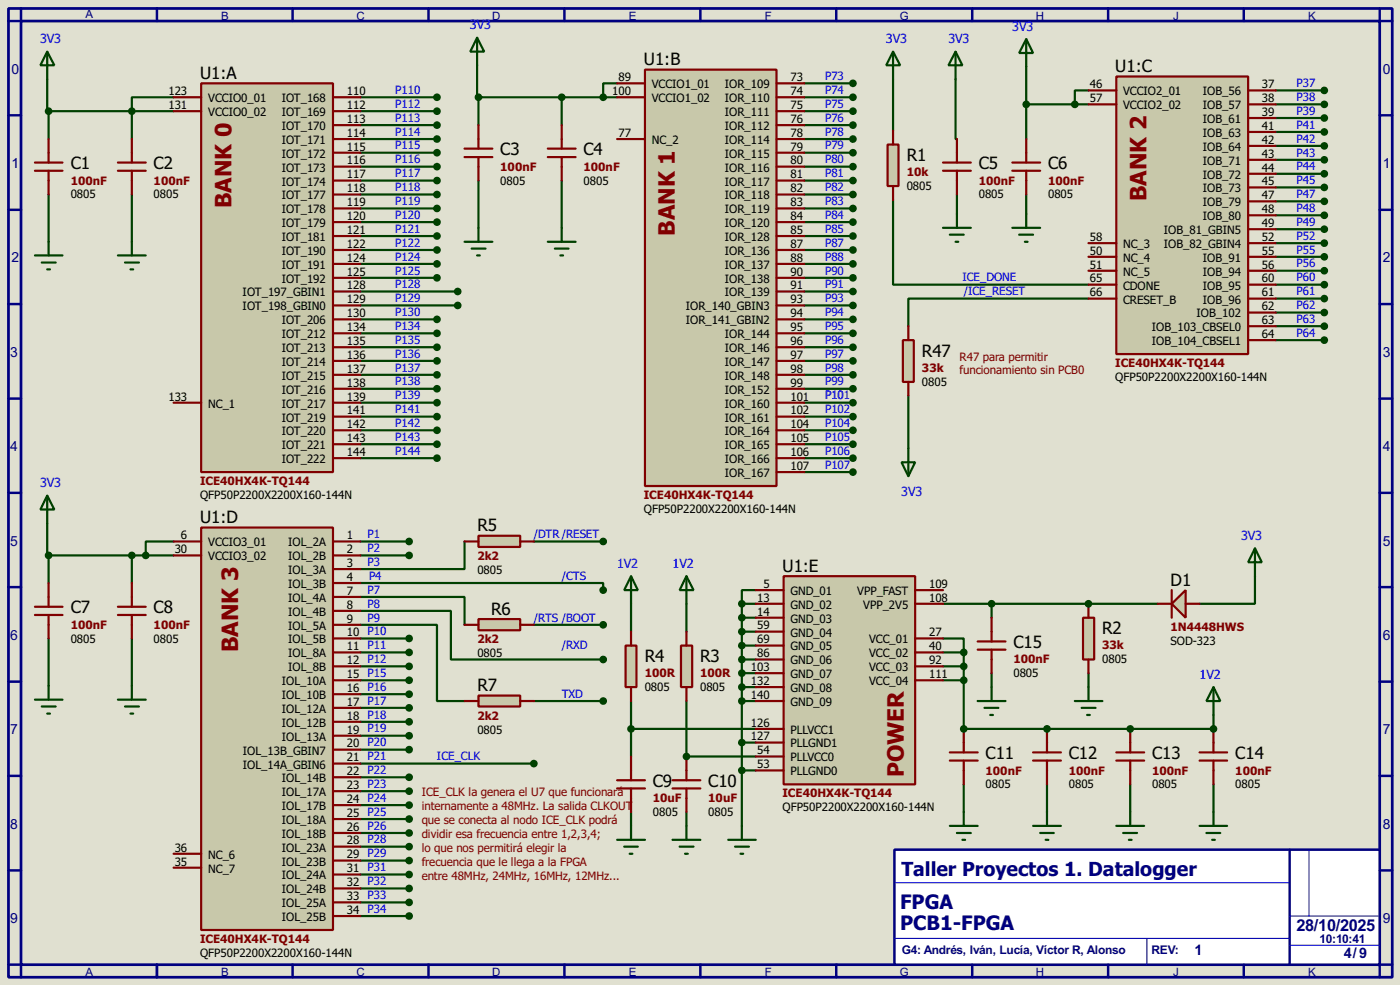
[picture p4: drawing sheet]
<svg xmlns="http://www.w3.org/2000/svg" width="256mm" height="180mm" viewBox="0 0 256 180" stroke-linecap="round" stroke-linejoin="round" font-family="sans-serif">
<path d="M0 0h256.5v180.3h-256.5z" fill="#e0e0d0"/>
<path d="M1.6 1.6h253.5v177.3h-253.5zM3.9 3.9h248.9v172.7h-248.9z" fill="none" stroke="#000080" stroke-width=".5"/>
<path d="M3.9 1.6v2.3h-2.3M28.8 1.6v2.3" fill="none" stroke="#000080" stroke-width=".45"/>
<path d="M163.9 155.5h88.9v21.1h-88.9z" fill="#fff" stroke="#000080" stroke-width=".45"/>
<g fill="none" stroke="#000080" stroke-width=".45">
<path d="M53.6 1.6v2.3M78.5 1.6v2.3M103.4 1.6v2.3M128.3 1.6v2.3M153.2 1.6v2.3M178.1 1.6v2.3M203 1.6v2.3M227.9 1.6v2.3M252.8 1.6v2.3h2.3M1.6 21.1h2.3M1.6 38.4h2.3M252.8 21.1h2.3"/>
<path d="M252.8 38.4h2.3M1.6 55.7h2.3M252.8 55.7h2.3M1.6 73h2.3M252.8 73h2.3M1.6 90.2h2.3M252.8 90.2h2.3M1.6 107.5h2.3M252.8 107.5h2.3M1.6 124.8h2.3M252.8 124.8h2.3M1.6 142h2.3"/>
<path d="M1.6 159.3h2.3M236.3 155.5v21.1M252.8 142h2.3M252.8 159.3h2.3M1.6 176.6h2.3v2.3M28.8 176.6v2.3M53.6 176.6v2.3M78.5 176.6v2.3M103.4 176.6v2.3M128.3 176.6v2.3M153.2 176.6v2.3M178.1 176.6v2.3"/>
<path d="M203 176.6v2.3M227.9 176.6v2.3M255.1 176.6h-2.3v2.3"/>
</g>
<path d="M239.8 155.5v12.2M163.9 171.8h72.4M164.1 161.6h71.9M210.1 171.8v4.8M236.3 167.7h16.2M236.3 173h16.5" fill="none" stroke="#0000c0" stroke-width=".2"/>
<g fill="none" stroke="#004000" stroke-width=".4">
<path d="M8.7 14.5v5.9h.2M31.8 17.8h-7.6v7.7M66.1 17.8h14M87.4 12v5.8h.3M87.7 17.8h15.2v5.1M87.7 17.8v5.1M175.1 14.5v11h.2M8.9 20.4h22.9M8.9 20.4v5.1M8.9 35.6v8.7M24.2 35.6v8.7M66.1 20.4h14"/>
<path d="M66.1 22.9h14M66.1 25.5h14M66.1 28h14M66.1 30.5h14M66.1 33.1h14M66.1 35.6h14M66.1 38.2h14M87.7 33.1v8.6M102.9 33.1v8.6M175.3 35.6v3.6M188 35.6v3.6M66.1 40.7h14"/>
<path d="M66.1 43.2h14M66.1 45.8h14M66.1 48.3h14M66.1 50.9h14M66.1 53.4h17.8M66.1 55.9h17.8M66.1 58.5h14M199.4 54.7h-33v5M66.1 61h14M66.1 63.6h14M66.1 66.1h14M66.1 68.6h14"/>
<path d="M66.1 71.2h14M66.1 73.7h14M66.1 76.3h14M66.1 78.8h14M8.7 95.8v5.9h.2M66.1 81.3h14M66.1 83.9h14M8.9 101.7h15.3v5M8.9 101.7v5M8.9 116.9v8.6M24.2 116.9v8.6M115.6 110.5v5.1"/>
<path d="M125.8 110.5v5.1M135.9 110.5h2.6M135.9 110.5v40.7M135.9 113.1h2.6M135.9 115.6h2.6M135.9 118.2h2.6M138.5 108h-2.6v2.5M229.9 105.5v5h-10.1M115.6 128.3v10.2M115.6 133.4h22.9M125.8 138.5h12.7M135.9 120.7h2.6"/>
<path d="M135.9 123.2h2.6M135.9 125.8h2.6M135.9 128.3h2.6M135.9 135.9h2.6M181.7 123.2v2.6M199.4 123.2v2.6M115.6 148.6v2.6M125.8 148.6v2.6M135.9 141h2.6M176.6 143.6v5M191.8 143.6v5M207.1 143.6v5"/>
<path d="M222.3 143.6v5"/>
</g>
<circle cx="125.8" cy="138.5" r=".2" fill="#004000"/>
<path d="M125.8 128.3v10.2" fill="none" stroke="#004000" stroke-width=".4"/>
<circle cx="199.4" cy="110.5" r=".2" fill="#004000"/>
<path d="M172.8 110.5h39.3M181.7 110.5v2.6" fill="none" stroke="#004000" stroke-width=".4"/>
<circle cx="191.8" cy="133.4" r=".2" fill="#004000"/>
<path d="M191.8 133.4h15.3" fill="none" stroke="#004000" stroke-width=".4"/>
<circle cx="207.1" cy="133.4" r=".2" fill="#004000"/>
<path d="M207.1 133.4h15.2" fill="none" stroke="#004000" stroke-width=".4"/>
<circle cx="222.3" cy="133.4" r=".2" fill="#004000"/>
<g fill="none" stroke="#004000" stroke-width=".4">
<path d="M102.9 17.8h10.2M113.1 15.3h-2.6v2.5M147.4 17.8h8.9M147.4 15.3h8.9M199.4 16.6h-2.5v2.5h2.5M233.7 16.6h8.9M233.7 19.1h8.9M147.4 20.4h8.9M147.4 22.9h8.9M147.4 25.5h8.9M147.4 28h8.9M147.4 30.5h8.9"/>
<path d="M147.4 33.1h8.9M147.4 35.6h8.9M147.4 38.2h8.9M233.7 21.6h8.9M233.7 26.7h8.9M233.7 29.3h8.9M233.7 31.8h8.9M233.7 34.3h8.9M233.7 36.9h8.9M233.7 39.4h8.9M233.7 24.2h8.9M147.4 40.7h8.9"/>
<path d="M147.4 43.2h8.9M147.4 45.8h8.9M147.4 48.3h8.9M147.4 50.9h8.9M147.4 53.4h8.9M147.4 55.9h8.9M147.4 58.5h8.9M233.7 42h8.9M233.7 44.5h8.9M233.7 47h8.9M233.7 49.6h8.9M233.7 52.1h8.9"/>
<path d="M233.7 54.7h8.9M233.7 57.2h8.9M233.7 59.7h8.9M147.4 61h8.9M147.4 63.6h8.9M147.4 66.1h8.9M147.4 68.6h8.9M147.4 71.2h8.9M147.4 73.7h8.9M147.4 76.3h8.9M147.4 78.8h8.9M166.4 72.4v9.7"/>
<path d="M233.7 62.3h8.9M31.8 99.1h-5.1v2.6M66.1 99.1h8.9M85.1 99.1v5.1h-19M97.8 99.1h12.7M147.4 81.3h8.9M147.4 83.9h8.9M147.4 86.4h8.9M24.2 101.7h7.6M66.1 109.3h19v5.1M66.1 114.4h14v13.9h5M66.1 111.8h16.5v8.9h27.9"/>
<path d="M66.1 106.7h44.4v1.3M66.1 101.7h8.9M66.1 116.9h8.9M66.1 119.4h8.9M97.8 114.4h12.7M66.1 124.5h8.9M66.1 127.1h8.9M66.1 122h8.9M66.1 129.6h8.9M66.1 132.1h8.9M66.1 134.7h8.9M66.1 137.2h8.9"/>
<path d="M66.1 139.8h31.7M97.8 128.3h12.7M176.6 133.4h15.2M222.3 130.9v2.5M66.1 142.3h8.9M66.1 144.8h8.9M66.1 147.4h8.9M66.1 149.9h8.9M66.1 152.5h8.9M66.1 155h8.9M66.1 157.5h8.9M66.1 160.1h8.9"/>
<path d="M66.1 162.6h8.9M66.1 165.2h8.9M66.1 167.7h8.9"/>
</g>
<circle cx="176.6" cy="133.4" r=".2" fill="#004000"/>
<path d="M163.6 14.5v9.4M188 12.2v13.3M188 19.1h8.9M163.6 36.6v15.5h35.8M172.8 116.9h3.8v2.5M172.8 119.4h3.8M176.6 119.4v14M172.8 124.5h3.8M172.8 122h3.8" fill="none" stroke="#004000" stroke-width=".4"/>
<path d="M36.9 15.3h24.1v71.1h-24.1z" fill="#c8c8aa" stroke="#800000" stroke-width=".4"/>
<g fill="none" stroke="#800000" stroke-width=".4">
<path d="M31.8 17.8h5.1M61 17.8h5.1M6.4 29.8h5.1M6.4 31.3h5.1M8.9 25.5v4.3M8.9 31.3v4.3M21.6 29.8h5.1M21.6 31.3h5.1M24.2 25.5v4.3M24.2 31.3v4.3M31.8 20.4h5.1M61 20.4h5.1"/>
<path d="M61 38.2h5.1M61 35.6h5.1M61 33.1h5.1M61 30.5h5.1M61 28h5.1M61 25.5h5.1M61 22.9h5.1M85.1 27.2h5.1M85.1 28.8h5.1M87.7 22.9v4.3M87.7 28.8v4.3M100.4 27.2h5.1"/>
<path d="M100.4 28.8h5.1M102.9 22.9v4.3M102.9 28.8v4.3M172.8 29.8h5.1M172.8 31.3h5.1M175.3 25.5v4.3M175.3 31.3v4.3M185.5 29.8h5.1M185.5 31.3h5.1M188 25.5v4.3M188 31.3v4.3M61 55.9h5.1"/>
<path d="M61 53.4h5.1M61 50.9h5.1M61 48.3h5.1M61 45.8h5.1M61 43.2h5.1M61 40.7h5.1M61 58.5h5.1M31.8 73.7h5.1M61 73.7h5.1M61 71.2h5.1M61 63.6h5.1M61 61h5.1"/>
<path d="M61 68.6h5.1M61 66.1h5.1M61 78.8h5.1M61 76.3h5.1M61 83.9h5.1M61 81.3h5.1M6.4 111.1h5.1M6.4 112.6h5.1M8.9 106.7v4.4M8.9 112.6v4.3M21.6 111.1h5.1M21.6 112.6h5.1"/>
<path d="M24.2 106.7v4.4M24.2 112.6v4.3"/>
</g>
<g fill="#004000" stroke="#004000" stroke-width=".4">
<circle cx="24.1" cy="20.4" r=".5"/>
<circle cx="8.9" cy="20.4" r=".5"/>
<circle cx="80" cy="17.8" r=".5"/>
<circle cx="80" cy="20.4" r=".5"/>
<circle cx="80" cy="22.9" r=".5"/>
<circle cx="80" cy="25.5" r=".5"/>
<circle cx="80" cy="28" r=".5"/>
<circle cx="80" cy="30.5" r=".5"/>
<circle cx="80" cy="33.1" r=".5"/>
<circle cx="80" cy="35.6" r=".5"/>
<circle cx="80" cy="38.2" r=".5"/>
<circle cx="80" cy="40.7" r=".5"/>
<circle cx="80" cy="43.2" r=".5"/>
<circle cx="80" cy="45.8" r=".5"/>
<circle cx="80" cy="48.3" r=".5"/>
<circle cx="80" cy="50.9" r=".5"/>
<circle cx="83.8" cy="53.4" r=".5"/>
<circle cx="83.8" cy="55.9" r=".5"/>
<circle cx="80" cy="58.5" r=".5"/>
<circle cx="80" cy="61" r=".5"/>
<circle cx="80" cy="63.6" r=".5"/>
<circle cx="80" cy="66.1" r=".5"/>
<circle cx="80" cy="68.6" r=".5"/>
<circle cx="80" cy="71.2" r=".5"/>
<circle cx="80" cy="73.7" r=".5"/>
<circle cx="80" cy="76.3" r=".5"/>
<circle cx="80" cy="78.8" r=".5"/>
<circle cx="80" cy="81.3" r=".5"/>
<circle cx="80" cy="83.9" r=".5"/>
<circle cx="102.9" cy="17.8" r=".5"/>
<circle cx="87.6" cy="17.8" r=".5"/>
<circle cx="24.1" cy="101.7" r=".5"/>
<circle cx="8.9" cy="101.7" r=".5"/>
</g>
<g fill="none" stroke="#004000" stroke-width=".4">
<path d="M8.7 9.5l1.3 2.5h-2.6zM8.7 9.5v5M87.4 6.9l1.3 2.6h-2.5zM87.4 6.9v5.1M175.1 9.5l1.2 2.5h-2.5zM175.1 9.5v5M175.3 39.2v2.5M188 39.2v2.5M6.4 46.8h5.1M7.7 48.1h2.5M8.7 49.3h.5M8.9 44.3v2.5"/>
<path d="M21.6 46.8h5.1M22.9 48.1h2.6M23.9 49.3h.5M24.2 44.3v2.5M85.1 44.3h5.1M86.4 45.5h2.6M87.4 46.8h.5M87.7 41.7v2.6M100.4 44.3h5.1M101.7 45.5h2.5M102.7 46.8h.5M102.9 41.7v2.6"/>
<path d="M172.8 41.7h5.1M174 43h2.6M175.1 44.3h.5M185.5 41.7h5.1M186.7 43h2.6M187.8 44.3h.5M8.7 90.7l1.3 2.6h-2.6zM8.7 90.7v5.1M6.4 128.1h5.1M7.7 129.3h2.5M8.7 130.6h.5M8.9 125.5v2.6"/>
<path d="M21.6 128.1h5.1M22.9 129.3h2.6M23.9 130.6h.5M24.2 125.5v2.6"/>
</g>
<path d="M204.5 14h24.2v50.8h-24.2z" fill="#c8c8aa" stroke="#800000" stroke-width=".4"/>
<g fill="none" stroke="#800000" stroke-width=".4">
<path d="M199.4 16.6h5.1M199.4 19.1h5.1M228.7 16.6h5M228.7 19.1h5M228.7 21.6h5M228.7 24.2h5M228.7 26.7h5M228.7 29.3h5M228.7 31.8h5M228.7 34.3h5M228.7 36.9h5M228.7 39.4h5"/>
<path d="M199.4 44.5h5.1M199.4 52.1h5.1M199.4 54.7h5.1M199.4 49.6h5.1M199.4 47h5.1M228.7 44.5h5M228.7 52.1h5M228.7 54.7h5M228.7 42h5M228.7 49.6h5M228.7 47h5M228.7 57.2h5"/>
<path d="M228.7 59.7h5M228.7 62.3h5"/>
</g>
<path d="M143.6 105.5h24.1v38.1h-24.1z" fill="#c8c8aa" stroke="#800000" stroke-width=".4"/>
<g fill="none" stroke="#800000" stroke-width=".4">
<path d="M138.5 108h5.1M138.5 110.5h5.1M138.5 113.1h5.1M138.5 115.6h5.1M138.5 118.2h5.1M167.7 108h5.1M167.7 110.5h5.1M167.7 119.4h5.1M167.7 116.9h5.1M179.1 117.4h5.1M179.1 118.9h5.1M181.7 113.1v4.3"/>
<path d="M181.7 118.9v4.3M138.5 120.7h5.1M138.5 123.2h5.1M138.5 125.8h5.1M138.5 128.3h5.1M138.5 138.5h5.1M138.5 133.4h5.1M138.5 135.9h5.1M167.7 124.5h5.1M167.7 122h5.1M174 139.2h5.1M174 137.7h5.1"/>
<path d="M176.6 133.4v4.3M176.6 139.2v4.4M189.3 139.2h5.1M189.3 137.7h5.1M191.8 133.4v4.3M191.8 139.2v4.4M204.5 139.2h5.1M204.5 137.7h5.1M207.1 133.4v4.3M207.1 139.2v4.4M219.8 139.2h5M219.8 137.7h5"/>
<path d="M222.3 133.4v4.3M222.3 139.2v4.4M138.5 141h5.1"/>
</g>
<path d="M214.7 110.5l2.5-2.5v5.1z" fill="#c8c8aa" stroke="#800000" stroke-width=".4"/>
<path d="M212.1 110.5h2.6M214.7 108v5.1M217.2 110.5h2.6" fill="none" stroke="#800000" stroke-width=".4"/>
<path d="M198.4 113.1h2.1v7.6h-2.1z" fill="#c8c8aa" stroke="#800000" stroke-width=".4"/>
<path d="M199.4 110.5v2.6M199.4 120.7v2.5" fill="none" stroke="#800000" stroke-width=".4"/>
<path d="M114.6 118.2h2v7.6h-2z" fill="#c8c8aa" stroke="#800000" stroke-width=".4"/>
<path d="M115.6 115.6v2.6M115.6 125.8v2.5" fill="none" stroke="#800000" stroke-width=".4"/>
<path d="M124.8 118.2h2v7.6h-2z" fill="#c8c8aa" stroke="#800000" stroke-width=".4"/>
<path d="M125.8 115.6v2.6M115.6 138.5v4.3M125.8 125.8v2.5M125.8 138.5v4.3M113.1 142.8h5.1M113.1 144.3h5.1M115.6 144.3v4.3M123.2 142.8h5.1M123.2 144.3h5.1M125.8 144.3v4.3" fill="none" stroke="#800000" stroke-width=".4"/>
<path d="M165.4 62.3h2v7.6h-2z" fill="#c8c8aa" stroke="#800000" stroke-width=".4"/>
<path d="M166.4 59.7v2.6M166.4 69.9v2.5" fill="none" stroke="#800000" stroke-width=".4"/>
<g fill="none" stroke="#004000" stroke-width=".4">
<path d="M163.6 9.5l1.3 2.5h-2.5zM163.6 9.5v5M165.2 84.6h2.5l-1.3 2.6zM166.4 82.1v5.1M115.6 105.5l1.3 2.5h-2.5zM115.6 105.5v5M125.8 105.5l1.3 2.5h-2.6zM125.8 105.5v5M229.9 100.4l1.3 2.5h-2.5zM229.9 100.4v5.1M179.1 128.3h5.1M180.4 129.6h2.5"/>
<path d="M181.4 130.9h.5M181.7 125.8v2.5M196.9 128.3h5.1M198.2 129.6h2.5M199.2 130.9h.5M199.4 125.8v2.5M222.3 125.8l1.3 2.5h-2.6zM222.3 125.8v5.1M113.1 153.7h5.1M114.4 155h2.5M115.4 156.3h.5M115.6 151.2v2.5"/>
<path d="M123.2 153.7h5.1M124.5 155h2.6M125.5 156.3h.5M125.8 151.2v2.5M133.4 153.7h5.1M134.7 155h2.5M135.7 156.3h.5M135.9 151.2v2.5M174 151.2h5.1M175.3 152.5h2.6M176.3 153.7h.5M176.6 148.6v2.6"/>
<path d="M189.3 151.2h5.1M190.6 152.5h2.5M191.6 153.7h.5M191.8 148.6v2.6M204.5 151.2h5.1M205.8 152.5h2.5M206.8 153.7h.5M207.1 148.6v2.6M219.8 151.2h5M221 152.5h2.6M222.1 153.7h.5M222.3 148.6v2.6"/>
</g>
<g fill="#004000" stroke="#004000" stroke-width=".4">
<circle cx="135.9" cy="110.5" r=".5"/>
<circle cx="135.9" cy="113.1" r=".5"/>
<circle cx="135.9" cy="115.6" r=".5"/>
<circle cx="135.9" cy="118.2" r=".5"/>
<circle cx="135.9" cy="120.7" r=".5"/>
<circle cx="135.9" cy="123.2" r=".5"/>
<circle cx="135.9" cy="125.8" r=".5"/>
<circle cx="135.9" cy="128.3" r=".5"/>
<circle cx="135.9" cy="135.9" r=".5"/>
<circle cx="135.9" cy="141" r=".5"/>
<circle cx="115.6" cy="133.4" r=".5"/>
<circle cx="125.7" cy="138.5" r=".5"/>
<circle cx="199.4" cy="110.5" r=".5"/>
<circle cx="181.6" cy="110.5" r=".5"/>
<circle cx="191.8" cy="133.4" r=".5"/>
<circle cx="207" cy="133.4" r=".5"/>
<circle cx="222.3" cy="133.4" r=".5"/>
<circle cx="242.6" cy="16.6" r=".5"/>
<circle cx="242.6" cy="19.1" r=".5"/>
<circle cx="242.6" cy="21.6" r=".5"/>
<circle cx="242.6" cy="26.7" r=".5"/>
<circle cx="242.6" cy="29.3" r=".5"/>
<circle cx="242.6" cy="31.8" r=".5"/>
<circle cx="242.6" cy="34.3" r=".5"/>
<circle cx="242.6" cy="36.9" r=".5"/>
<circle cx="242.6" cy="39.4" r=".5"/>
<circle cx="242.6" cy="42" r=".5"/>
<circle cx="242.6" cy="44.5" r=".5"/>
<circle cx="242.6" cy="47" r=".5"/>
<circle cx="242.6" cy="49.6" r=".5"/>
<circle cx="242.6" cy="52.1" r=".5"/>
<circle cx="242.6" cy="54.7" r=".5"/>
<circle cx="242.6" cy="57.2" r=".5"/>
<circle cx="242.6" cy="59.7" r=".5"/>
<circle cx="242.6" cy="62.3" r=".5"/>
<circle cx="242.6" cy="24.2" r=".5"/>
</g>
<path d="M118.2 12.8h24.1v76.2h-24.1z" fill="#c8c8aa" stroke="#800000" stroke-width=".4"/>
<g fill="none" stroke="#800000" stroke-width=".4">
<path d="M113.1 15.3h5.1M113.1 17.8h5.1M142.3 15.3h5.1M142.3 17.8h5.1M113.1 25.5h5.1M142.3 25.5h5.1M142.3 20.4h5.1M142.3 22.9h5.1M142.3 28h5.1M142.3 30.5h5.1M142.3 33.1h5.1M142.3 35.6h5.1"/>
<path d="M142.3 38.2h5.1M142.3 40.7h5.1M142.3 43.2h5.1M142.3 45.8h5.1M142.3 48.3h5.1M142.3 50.9h5.1M142.3 53.4h5.1M142.3 55.9h5.1M142.3 58.5h5.1M142.3 61h5.1M142.3 63.6h5.1M142.3 66.1h5.1"/>
<path d="M142.3 68.6h5.1M142.3 71.2h5.1M142.3 73.7h5.1M142.3 76.3h5.1M142.3 78.8h5.1M142.3 81.3h5.1M142.3 83.9h5.1M142.3 86.4h5.1"/>
</g>
<g fill="#004000" stroke="#004000" stroke-width=".4">
<circle cx="110.5" cy="17.8" r=".5"/>
<circle cx="156.2" cy="15.3" r=".5"/>
<circle cx="156.2" cy="17.8" r=".5"/>
<circle cx="156.2" cy="20.4" r=".5"/>
<circle cx="156.2" cy="22.9" r=".5"/>
<circle cx="156.2" cy="25.5" r=".5"/>
<circle cx="156.2" cy="28" r=".5"/>
<circle cx="156.2" cy="30.5" r=".5"/>
<circle cx="156.2" cy="33.1" r=".5"/>
<circle cx="156.2" cy="35.6" r=".5"/>
<circle cx="156.2" cy="38.2" r=".5"/>
<circle cx="156.2" cy="40.7" r=".5"/>
<circle cx="156.2" cy="43.2" r=".5"/>
<circle cx="156.2" cy="45.8" r=".5"/>
<circle cx="156.2" cy="48.3" r=".5"/>
<circle cx="156.2" cy="50.9" r=".5"/>
<circle cx="156.2" cy="53.4" r=".5"/>
<circle cx="156.2" cy="55.9" r=".5"/>
<circle cx="156.2" cy="58.5" r=".5"/>
<circle cx="156.2" cy="61" r=".5"/>
<circle cx="156.2" cy="63.6" r=".5"/>
<circle cx="156.2" cy="66.1" r=".5"/>
<circle cx="156.2" cy="68.6" r=".5"/>
<circle cx="156.2" cy="71.2" r=".5"/>
<circle cx="156.2" cy="73.7" r=".5"/>
<circle cx="156.2" cy="76.3" r=".5"/>
<circle cx="156.2" cy="78.8" r=".5"/>
<circle cx="156.2" cy="81.3" r=".5"/>
<circle cx="156.2" cy="83.9" r=".5"/>
<circle cx="156.2" cy="86.4" r=".5"/>
</g>
<path d="M36.9 96.6h24.1v73.6h-24.1z" fill="#c8c8aa" stroke="#800000" stroke-width=".4"/>
<g fill="none" stroke="#800000" stroke-width=".4">
<path d="M31.8 99.1h5.1M61 99.1h5.1M31.8 101.7h5.1M61 101.7h5.1M61 106.7h5.1M61 104.2h5.1M61 111.8h5.1M61 109.3h5.1M61 116.9h5.1M61 114.4h5.1M61 119.4h5.1M61 122h5.1"/>
<path d="M61 124.5h5.1M61 127.1h5.1M61 129.6h5.1M61 132.1h5.1M61 134.7h5.1M61 137.2h5.1M61 139.8h5.1M31.8 158.8h5.1M31.8 156.3h5.1M61 142.3h5.1M61 144.8h5.1M61 147.4h5.1"/>
<path d="M61 149.9h5.1M61 152.5h5.1M61 155h5.1M61 157.5h5.1M61 160.1h5.1M61 162.6h5.1M61 165.2h5.1M61 167.7h5.1"/>
</g>
<g fill="#004000" stroke="#004000" stroke-width=".4">
<circle cx="26.7" cy="101.7" r=".5"/>
<circle cx="74.9" cy="99.1" r=".5"/>
<circle cx="74.9" cy="101.7" r=".5"/>
</g>
<path d="M87.7 98.1h7.6v2h-7.6z" fill="#c8c8aa" stroke="#800000" stroke-width=".4"/>
<path d="M85.1 99.1h2.6M95.3 99.1h2.5" fill="none" stroke="#800000" stroke-width=".4"/>
<path d="M87.7 113.3h7.6v2.1h-7.6z" fill="#c8c8aa" stroke="#800000" stroke-width=".4"/>
<path d="M85.1 114.4h2.6M95.3 114.4h2.5" fill="none" stroke="#800000" stroke-width=".4"/>
<path d="M87.7 127.3h7.6v2h-7.6z" fill="#c8c8aa" stroke="#800000" stroke-width=".4"/>
<path d="M85.1 128.3h2.6M95.3 128.3h2.5" fill="none" stroke="#800000" stroke-width=".4"/>
<g fill="#004000" stroke="#004000" stroke-width=".4">
<circle cx="74.9" cy="124.5" r=".5"/>
<circle cx="74.9" cy="127.1" r=".5"/>
<circle cx="74.9" cy="116.9" r=".5"/>
<circle cx="74.9" cy="119.4" r=".5"/>
<circle cx="74.9" cy="122" r=".5"/>
<circle cx="74.9" cy="129.6" r=".5"/>
<circle cx="74.9" cy="132.1" r=".5"/>
<circle cx="74.9" cy="134.7" r=".5"/>
<circle cx="74.9" cy="137.2" r=".5"/>
<circle cx="74.9" cy="142.3" r=".5"/>
<circle cx="74.9" cy="144.8" r=".5"/>
<circle cx="74.9" cy="147.4" r=".5"/>
<circle cx="74.9" cy="149.9" r=".5"/>
<circle cx="74.9" cy="152.5" r=".5"/>
<circle cx="74.9" cy="155" r=".5"/>
<circle cx="74.9" cy="157.5" r=".5"/>
<circle cx="74.9" cy="160.1" r=".5"/>
<circle cx="74.9" cy="162.6" r=".5"/>
<circle cx="74.9" cy="165.2" r=".5"/>
<circle cx="74.9" cy="167.7" r=".5"/>
<circle cx="110.5" cy="114.4" r=".5"/>
<circle cx="110.5" cy="128.3" r=".5"/>
<circle cx="110.5" cy="99.1" r=".5"/>
<circle cx="110.5" cy="120.7" r=".5"/>
<circle cx="97.8" cy="139.8" r=".5"/>
<circle cx="196.9" cy="19.1" r=".5"/>
<circle cx="110.5" cy="108" r=".5"/>
<circle cx="176.5" cy="133.4" r=".5"/>
<circle cx="176.5" cy="124.5" r=".5"/>
<circle cx="176.5" cy="122" r=".5"/>
<circle cx="176.5" cy="119.4" r=".5"/>
</g>
<path d="M162.6 26.5h2v7.6h-2z" fill="#c8c8aa" stroke="#800000" stroke-width=".4"/>
<path d="M163.6 23.9v2.6M163.6 34.1v2.5" fill="none" stroke="#800000" stroke-width=".4"/>
<path d="M188 7.2l1.3 2.5h-2.6zM188 7.2v5" fill="none" stroke="#004000" stroke-width=".4"/>
<circle cx="188" cy="19.1" r=".5" fill="#004000" stroke="#004000" stroke-width=".4"/>
<g font-size="5" fill="#800000">
<text x="42.4" y="38.1" transform="rotate(-90 42.4 38.1)">BANK 0</text>
<text x="210" y="36.8" transform="rotate(-90 210 36.8)">BANK 2</text>
<text x="123.7" y="43.2" transform="rotate(-90 123.7 43.2)">BANK 1</text>
<text x="43.6" y="119.4" transform="rotate(-90 43.6 119.4)">BANK 3</text>
<text x="165.6" y="142.3" transform="rotate(-90 165.6 142.3)">POWER</text>
</g>
<g font-size="4.4" fill="#000080">
<text x="164.9" y="166.5">FPGA</text>
<text x="164.9" y="170.3">PCB1-FPGA</text>
</g>
<text font-size="4.3" fill="#000080" x="165.2" y="160.3">Taller Proyectos 1. Datalogger</text>
<g font-size="3.8">
<text x="118" y="12">U1:B</text>
<text x="36.7" y="14.5">U1:A</text>
<text x="204.3" y="13.2">U1:C</text>
<text x="91.7" y="28.5">C3</text>
<text x="106.9" y="28.5">C4</text>
<text x="166.1" y="29.5">R1</text>
<text x="13" y="31">C1</text>
<text x="28.2" y="31">C2</text>
<text x="179.3" y="31">C5</text>
<text x="192" y="31">C6</text>
<text x="168.9" y="65.3">R47</text>
<text x="36.7" y="95.8">U1:D</text>
<text x="87.5" y="97.3">R5</text>
<text x="143.4" y="104.7">U1:E</text>
<text x="214.5" y="107.2">D1</text>
<text x="13" y="112.3">C7</text>
<text x="28.2" y="112.3">C8</text>
<text x="90" y="112.5">R6</text>
<text x="185.7" y="118.6">C15</text>
<text x="201.9" y="116.1">R2</text>
<text x="118.1" y="121.2">R4</text>
<text x="128.3" y="121.2">R3</text>
<text x="87.5" y="126.5">R7</text>
<text x="180.6" y="138.9">C11</text>
<text x="195.8" y="138.9">C12</text>
<text x="211.1" y="138.9">C13</text>
<text x="226.3" y="138.9">C14</text>
<text x="119.6" y="144">C9</text>
<text x="129.8" y="144">C10</text>
</g>
<text font-size="3.4" fill="#000080" x="237.5" y="170.3">28/10/2025</text>
<g font-size="3" fill="#000080">
<text x="218.8" y="174.8">1</text>
<text x="246.2" y="175.3">4/9</text>
</g>
<g font-size="2.9" fill="#000080">
<text x="2.1" y="13.5">0</text>
<text x="253.4" y="13.5">0</text>
<text x="2.1" y="30.7">1</text>
<text x="253.4" y="30.7">1</text>
<text x="2.1" y="48">2</text>
<text x="253.4" y="48">2</text>
<text x="1.9" y="65.3">3</text>
<text x="253.4" y="65.3">3</text>
<text x="1.9" y="82.5">4</text>
<text x="253.4" y="82.5">4</text>
<text x="1.9" y="99.9">5</text>
<text x="253.4" y="99.9">5</text>
<text x="1.9" y="117.1">6</text>
<text x="253.4" y="117.1">6</text>
<text x="1.9" y="134.4">7</text>
<text x="253.4" y="134.4">7</text>
<text x="1.9" y="151.7">8</text>
<text x="253.4" y="151.7">8</text>
<text x="1.9" y="168.9">9</text>
<text x="253.4" y="168.9">9</text>
</g>
<g font-size="2.8" fill="#00f">
<text x="86.1" y="5.3">3V3</text>
<text x="185.5" y="5.6">3V3</text>
<text x="7.4" y="7.9">3V3</text>
<text x="162.3" y="7.9">3V3</text>
<text x="173.8" y="7.9">3V3</text>
<text x="7.4" y="89.2">3V3</text>
<text x="165.1" y="90.7">3V3</text>
<text x="227.4" y="98.8">3V3</text>
<text x="113.1" y="103.9">1V2</text>
<text x="123.2" y="103.9">1V2</text>
<text x="219.8" y="124.2">1V2</text>
</g>
<g font-size="2.6">
<text x="30.9" y="17.4">123</text>
<text x="63.6" y="17.4">110</text>
<text x="112.2" y="17.4">100</text>
<text x="113.3" y="14.8">89</text>
<text x="119.4" y="16.2">VCCIO1_01</text>
<text x="132.8" y="16.2">IOR_109</text>
<text x="144.8" y="14.8">73</text>
<text x="144.8" y="17.4">74</text>
<text x="199.7" y="16.2">46</text>
<text x="205.8" y="17.5">VCCIO2_01</text>
<text x="220.4" y="17.5">IOB_56</text>
<text x="231.2" y="16.2">37</text>
<text x="30.9" y="19.9">131</text>
<text x="38.2" y="18.7">VCCIO0_01</text>
<text x="38.2" y="21.3">VCCIO0_02</text>
<text x="51.6" y="18.7">IOT_168</text>
<text x="51.6" y="21.3">IOT_169</text>
<text x="51.6" y="23.8">IOT_170</text>
<text x="63.6" y="19.9">112</text>
<text x="63.6" y="22.5">113</text>
<text x="119.4" y="18.7">VCCIO1_02</text>
<text x="132.8" y="18.7">IOR_110</text>
<text x="132.8" y="21.3">IOR_111</text>
<text x="132.8" y="23.8">IOR_112</text>
<text x="144.8" y="19.9">75</text>
<text x="144.8" y="22.5">76</text>
<text x="199.7" y="18.7">57</text>
<text x="205.8" y="20">VCCIO2_02</text>
<text x="220.4" y="20">IOB_57</text>
<text x="220.4" y="22.5">IOB_61</text>
<text x="231.2" y="18.7">38</text>
<text x="231.2" y="21.2">39</text>
<text x="231.2" y="23.8">41</text>
<text x="51.6" y="28.9">IOT_172</text>
<text x="51.6" y="26.4">IOT_171</text>
<text x="63.6" y="27.5">115</text>
<text x="63.6" y="25">114</text>
<text x="113.3" y="25">77</text>
<text x="119.4" y="26.4">NC_2</text>
<text x="132.8" y="26.4">IOR_114</text>
<text x="132.8" y="28.9">IOR_115</text>
<text x="144.8" y="25">78</text>
<text x="144.8" y="27.5">79</text>
<text x="220.4" y="25">IOB_63</text>
<text x="220.4" y="27.6">IOB_64</text>
<text x="231.2" y="26.3">42</text>
<text x="231.2" y="28.9">43</text>
<text x="51.6" y="34">IOT_174</text>
<text x="51.6" y="31.4">IOT_173</text>
<text x="63.6" y="35.2">118</text>
<text x="63.6" y="32.6">117</text>
<text x="63.6" y="30.1">116</text>
<text x="91.7" y="33.8">0805</text>
<text x="106.9" y="33.8">0805</text>
<text x="132.8" y="31.4">IOR_116</text>
<text x="132.8" y="34">IOR_117</text>
<text x="144.8" y="30.1">80</text>
<text x="144.8" y="32.6">81</text>
<text x="144.8" y="35.2">82</text>
<text x="166.1" y="34.8">0805</text>
<text x="220.4" y="30.2">IOB_71</text>
<text x="220.4" y="32.7">IOB_72</text>
<text x="220.4" y="35.2">IOB_73</text>
<text x="231.2" y="31.4">44</text>
<text x="231.2" y="33.9">45</text>
<text x="13" y="36.3">0805</text>
<text x="28.2" y="36.3">0805</text>
<text x="51.6" y="41.6">IOT_179</text>
<text x="51.6" y="39.1">IOT_178</text>
<text x="51.6" y="36.5">IOT_177</text>
<text x="63.6" y="40.2">120</text>
<text x="63.6" y="37.7">119</text>
<text x="132.8" y="36.5">IOR_118</text>
<text x="132.8" y="39.1">IOR_119</text>
<text x="132.8" y="41.6">IOR_120</text>
<text x="144.8" y="37.7">83</text>
<text x="144.8" y="40.2">84</text>
<text x="179.3" y="36.3">0805</text>
<text x="192" y="36.3">0805</text>
<text x="220.4" y="37.7">IOB_79</text>
<text x="220.4" y="40.3">IOB_80</text>
<text x="231.2" y="36.5">47</text>
<text x="231.2" y="39">48</text>
<text x="231.2" y="41.6">49</text>
<text x="51.6" y="46.6">IOT_190</text>
<text x="51.6" y="44.1">IOT_181</text>
<text x="63.6" y="47.9">124</text>
<text x="63.6" y="45.4">122</text>
<text x="63.6" y="42.8">121</text>
<text x="132.8" y="44.1">IOR_128</text>
<text x="132.8" y="46.6">IOR_136</text>
<text x="144.8" y="42.8">85</text>
<text x="144.8" y="45.4">87</text>
<text x="144.8" y="47.9">88</text>
<text x="199.7" y="44.1">58</text>
<text x="199.7" y="46.6">50</text>
<text x="205.8" y="45.4">NC_3</text>
<text x="205.8" y="47.9">NC_4</text>
<text x="213.2" y="42.9">IOB_81_GBIN5</text>
<text x="213.2" y="45.4">IOB_82_GBIN4</text>
<text x="220.4" y="47.9">IOB_91</text>
<text x="231.2" y="44.1">52</text>
<text x="231.2" y="46.6">55</text>
<text x="51.6" y="51.8">IOT_192</text>
<text x="51.6" y="49.2">IOT_191</text>
<text x="63.6" y="52.9">128</text>
<text x="63.6" y="50.4">125</text>
<text x="132.8" y="49.2">IOR_137</text>
<text x="132.8" y="51.8">IOR_138</text>
<text x="144.8" y="50.4">90</text>
<text x="144.8" y="52.9">91</text>
<text x="199.7" y="51.7">65</text>
<text x="199.7" y="49.2">51</text>
<text x="205.8" y="53">CDONE</text>
<text x="205.8" y="50.4">NC_5</text>
<text x="220.4" y="50.4">IOB_94</text>
<text x="220.4" y="53">IOB_95</text>
<text x="231.2" y="49.2">56</text>
<text x="231.2" y="51.7">60</text>
<text x="44.5" y="56.8">IOT_198_GBIN0</text>
<text x="44.5" y="54.3">IOT_197_GBIN1</text>
<text x="51.6" y="59.3">IOT_206</text>
<text x="63.6" y="55.5">129</text>
<text x="63.6" y="58.1">130</text>
<text x="125.7" y="56.8">IOR_140_GBIN3</text>
<text x="125.7" y="59.3">IOR_141_GBIN2</text>
<text x="132.8" y="54.3">IOR_139</text>
<text x="144.8" y="55.5">93</text>
<text x="144.8" y="58.1">94</text>
<text x="199.7" y="54.3">66</text>
<text x="205.8" y="55.6">CRESET_B</text>
<text x="219.2" y="58.1">IOB_102</text>
<text x="220.4" y="55.6">IOB_96</text>
<text x="231.2" y="54.3">61</text>
<text x="231.2" y="56.8">62</text>
<text x="231.2" y="59.3">63</text>
<text x="51.6" y="64.5">IOT_213</text>
<text x="51.6" y="61.9">IOT_212</text>
<text x="63.6" y="63.1">135</text>
<text x="63.6" y="60.6">134</text>
<text x="63.6" y="65.6">136</text>
<text x="132.8" y="61.9">IOR_144</text>
<text x="132.8" y="64.5">IOR_146</text>
<text x="144.8" y="60.6">95</text>
<text x="144.8" y="63.1">96</text>
<text x="144.8" y="65.6">97</text>
<text x="211" y="60.6">IOB_103_CBSEL0</text>
<text x="211" y="63.1">IOB_104_CBSEL1</text>
<text x="231.2" y="61.9">64</text>
<text x="51.6" y="69.5">IOT_215</text>
<text x="51.6" y="67">IOT_214</text>
<text x="63.6" y="70.8">138</text>
<text x="63.6" y="68.2">137</text>
<text x="132.8" y="67">IOR_147</text>
<text x="132.8" y="69.5">IOR_148</text>
<text x="144.8" y="68.2">98</text>
<text x="144.8" y="70.8">99</text>
<text x="168.9" y="70.6">0805</text>
<text x="204.3" y="69.8">QFP50P2200X2200X160-144N</text>
<text x="30.9" y="73.3">133</text>
<text x="38.2" y="74.6">NC_1</text>
<text x="51.6" y="74.6">IOT_217</text>
<text x="51.6" y="72.1">IOT_216</text>
<text x="51.6" y="77.2">IOT_219</text>
<text x="63.6" y="73.3">139</text>
<text x="63.6" y="75.8">141</text>
<text x="132.8" y="72.1">IOR_152</text>
<text x="132.8" y="74.6">IOR_160</text>
<text x="132.8" y="77.2">IOR_161</text>
<text x="144.8" y="73.3">101</text>
<text x="144.8" y="75.8">102</text>
<text x="51.6" y="82.2">IOT_221</text>
<text x="51.6" y="79.7">IOT_220</text>
<text x="63.6" y="83.5">144</text>
<text x="63.6" y="80.9">143</text>
<text x="63.6" y="78.3">142</text>
<text x="132.8" y="79.7">IOR_164</text>
<text x="132.8" y="82.2">IOR_165</text>
<text x="144.8" y="78.3">104</text>
<text x="144.8" y="80.9">105</text>
<text x="144.8" y="83.5">106</text>
<text x="51.6" y="84.8">IOT_222</text>
<text x="132.8" y="84.8">IOR_166</text>
<text x="132.8" y="87.3">IOR_167</text>
<text x="144.8" y="86">107</text>
<text x="36.7" y="91.4">QFP50P2200X2200X160-144N</text>
<text x="118" y="93.8">QFP50P2200X2200X160-144N</text>
<text x="32" y="101.2">30</text>
<text x="33.2" y="98.7">6</text>
<text x="38.2" y="100">VCCIO3_01</text>
<text x="52.8" y="100">IOL_2A</text>
<text x="63.6" y="101.2">2</text>
<text x="63.6" y="98.7">1</text>
<text x="38.2" y="102.6">VCCIO3_02</text>
<text x="52.8" y="102.6">IOL_2B</text>
<text x="52.8" y="107.6">IOL_3B</text>
<text x="52.8" y="105.1">IOL_3A</text>
<text x="63.6" y="106.3">4</text>
<text x="63.6" y="103.8">3</text>
<text x="87.5" y="105.1">0805</text>
<text x="139.9" y="107.6">5</text>
<text x="170.2" y="107.6">109</text>
<text x="52.8" y="112.7">IOL_4B</text>
<text x="52.8" y="110.2">IOL_4A</text>
<text x="63.6" y="111.4">8</text>
<text x="63.6" y="108.9">7</text>
<text x="63.6" y="114">9</text>
<text x="138.7" y="110.1">13</text>
<text x="138.7" y="112.7">14</text>
<text x="144.8" y="108.9">GND_01</text>
<text x="144.8" y="111.4">GND_02</text>
<text x="144.8" y="114">GND_03</text>
<text x="157.1" y="108.9">VPP_FAST</text>
<text x="158.2" y="111.4">VPP_2V5</text>
<text x="170.2" y="110.1">108</text>
<text x="13" y="117.6">0805</text>
<text x="28.2" y="117.6">0805</text>
<text x="52.8" y="117.8">IOL_5B</text>
<text x="52.8" y="115.3">IOL_5A</text>
<text x="63.6" y="116.5">10 P10</text>
<text x="63.6" y="119">11 P11</text>
<text x="138.7" y="115.2">59</text>
<text x="138.7" y="117.8">69</text>
<text x="144.8" y="116.5">GND_04</text>
<text x="144.8" y="119.1">GND_05</text>
<text x="159.2" y="117.8">VCC_01</text>
<text x="170.2" y="119">40</text>
<text x="170.2" y="116.5">27</text>
<text x="214.5" y="118">SOD-323</text>
<text x="51.7" y="125.4">IOL_10A</text>
<text x="52.8" y="120.3">IOL_8A</text>
<text x="52.8" y="122.9">IOL_8B</text>
<text x="63.6" y="121.6">12 P12</text>
<text x="63.6" y="124.1">15 P15</text>
<text x="87.5" y="120.3">0805</text>
<text x="137.6" y="122.8">103</text>
<text x="137.6" y="125.4">132</text>
<text x="138.7" y="120.3">86</text>
<text x="144.8" y="121.6">GND_06</text>
<text x="144.8" y="124.1">GND_07</text>
<text x="159.2" y="125.4">VCC_04</text>
<text x="159.2" y="122.9">VCC_03</text>
<text x="159.2" y="120.3">VCC_02</text>
<text x="170.2" y="124.1">111</text>
<text x="170.2" y="121.6">92</text>
<text x="185.7" y="124">0805</text>
<text x="201.9" y="121.4">0805</text>
<text x="51.7" y="128">IOL_10B</text>
<text x="51.7" y="130.5">IOL_12A</text>
<text x="63.6" y="126.7">16 P16</text>
<text x="63.6" y="129.2">17 P17</text>
<text x="63.6" y="131.7">18 P18</text>
<text x="118.1" y="126.5">0805</text>
<text x="128.3" y="126.5">0805</text>
<text x="137.6" y="127.9">140</text>
<text x="144.8" y="126.7">GND_08</text>
<text x="144.8" y="129.2">GND_09</text>
<text x="51.7" y="133">IOL_12B</text>
<text x="51.7" y="135.6">IOL_13A</text>
<text x="63.6" y="134.3">19 P19</text>
<text x="63.6" y="136.8">20 P20</text>
<text x="87.5" y="134.3">0805</text>
<text x="137.6" y="133">126</text>
<text x="137.6" y="135.5">127</text>
<text x="144.8" y="134.3">PLLVCC1</text>
<text x="144.8" y="136.8">PLLGND1</text>
<text x="44.5" y="138.1">IOL_13B_GBIN7</text>
<text x="44.5" y="140.7">IOL_14A_GBIN6</text>
<text x="51.7" y="143.2">IOL_14B</text>
<text x="63.6" y="139.4">21 P21</text>
<text x="63.6" y="141.9">22 P22</text>
<text x="138.7" y="138.1">54</text>
<text x="138.7" y="140.6">53</text>
<text x="144.8" y="139.4">PLLVCC0</text>
<text x="144.8" y="141.9">PLLGND0</text>
<text x="51.7" y="145.7">IOL_17A</text>
<text x="51.7" y="148.3">IOL_17B</text>
<text x="63.6" y="144.4">23 P23</text>
<text x="63.6" y="147">24 P24</text>
<text x="63.6" y="149.5">25 P25</text>
<text x="119.6" y="149.4">0805</text>
<text x="129.8" y="149.4">0805</text>
<text x="143.4" y="148.5">QFP50P2200X2200X160-144N</text>
<text x="180.6" y="144.3">0805</text>
<text x="195.8" y="144.3">0805</text>
<text x="211.1" y="144.3">0805</text>
<text x="226.3" y="144.3">0805</text>
<text x="32" y="155.9">36</text>
<text x="51.7" y="150.8">IOL_18A</text>
<text x="51.7" y="153.4">IOL_18B</text>
<text x="51.7" y="155.9">IOL_23A</text>
<text x="63.6" y="152.1">26 P26</text>
<text x="63.6" y="154.6">28 P28</text>
<text x="32" y="158.4">35</text>
<text x="38.2" y="159.7">NC_7</text>
<text x="38.2" y="157.2">NC_6</text>
<text x="51.7" y="158.4">IOL_23B</text>
<text x="51.7" y="161">IOL_24A</text>
<text x="63.6" y="157.1">29 P29</text>
<text x="63.6" y="159.7">31 P31</text>
<text x="51.7" y="163.5">IOL_24B</text>
<text x="51.7" y="166.1">IOL_25A</text>
<text x="63.6" y="162.2">32 P32</text>
<text x="63.6" y="164.8">33 P33</text>
<text x="63.6" y="167.3">34 P34</text>
<text x="51.7" y="168.6">IOL_25B</text>
<text x="36.7" y="175.2">QFP50P2200X2200X160-144N</text>
</g>
<g font-size="2.6" fill="#00f">
<text x="72.4" y="17.2">P110</text>
<text x="151.2" y="14.6">P73</text>
<text x="151.2" y="17.2">P74</text>
<text x="237.5" y="15.9">P37</text>
<text x="72.4" y="19.8">P112</text>
<text x="72.4" y="22.3">P113</text>
<text x="151.2" y="19.8">P75</text>
<text x="151.2" y="22.3">P76</text>
<text x="237.5" y="18.5">P38</text>
<text x="237.5" y="21">P39</text>
<text x="237.5" y="23.6">P41</text>
<text x="72.4" y="24.9">P114</text>
<text x="72.4" y="27.3">P115</text>
<text x="72.4" y="29.9">P116</text>
<text x="151.2" y="24.9">P78</text>
<text x="151.2" y="27.3">P79</text>
<text x="151.2" y="29.9">P80</text>
<text x="237.5" y="26.1">P42</text>
<text x="237.5" y="28.6">P43</text>
<text x="72.4" y="32.5">P117</text>
<text x="72.4" y="35">P118</text>
<text x="151.2" y="32.5">P81</text>
<text x="151.2" y="35">P82</text>
<text x="237.5" y="31.2">P44</text>
<text x="237.5" y="33.7">P45</text>
<text x="72.4" y="37.6">P119</text>
<text x="72.4" y="40">P120</text>
<text x="151.2" y="37.6">P83</text>
<text x="151.2" y="40">P84</text>
<text x="237.5" y="36.3">P47</text>
<text x="237.5" y="38.8">P48</text>
<text x="237.5" y="41.3">P49</text>
<text x="72.4" y="42.6">P121</text>
<text x="72.4" y="45.2">P122</text>
<text x="72.4" y="47.7">P124</text>
<text x="151.2" y="42.6">P85</text>
<text x="151.2" y="45.2">P87</text>
<text x="151.2" y="47.7">P88</text>
<text x="237.5" y="43.9">P52</text>
<text x="237.5" y="46.4">P55</text>
<text x="72.4" y="50.3">P125</text>
<text x="72.4" y="52.8">P128</text>
<text x="151.2" y="50.3">P90</text>
<text x="151.2" y="52.8">P91</text>
<text x="176.3" y="51.5">ICE_DONE</text>
<text x="237.5" y="49">P56</text>
<text x="237.5" y="51.5">P60</text>
<text x="72.4" y="55.3">P129</text>
<text x="72.4" y="57.9">P130</text>
<text x="151.2" y="55.3">P93</text>
<text x="151.2" y="57.9">P94</text>
<text x="176.6" y="54">/ICE_RESET</text>
<text x="237.5" y="54">P61</text>
<text x="237.5" y="56.6">P62</text>
<text x="237.5" y="59.1">P63</text>
<text x="72.4" y="60.4">P134</text>
<text x="72.4" y="63">P135</text>
<text x="72.4" y="65.5">P136</text>
<text x="151.2" y="60.4">P95</text>
<text x="151.2" y="63">P96</text>
<text x="151.2" y="65.5">P97</text>
<text x="237.5" y="61.7">P64</text>
<text x="72.4" y="68">P137</text>
<text x="72.4" y="70.6">P138</text>
<text x="151.2" y="68">P98</text>
<text x="151.2" y="70.6">P99</text>
<text x="72.4" y="73.1">P139</text>
<text x="72.4" y="75.7">P141</text>
<text x="151.2" y="73.1">P101</text>
<text x="151.2" y="75.7">P102</text>
<text x="72.4" y="78.2">P142</text>
<text x="72.4" y="80.7">P143</text>
<text x="72.4" y="83.3">P144</text>
<text x="151.2" y="78.2">P104</text>
<text x="151.2" y="80.7">P105</text>
<text x="151.2" y="83.3">P106</text>
<text x="151.2" y="85.8">P107</text>
<text x="67.4" y="98.5">P1</text>
<text x="67.4" y="101.1">P2</text>
<text x="97.8" y="98.5">/DTR/RESET</text>
<text x="67.4" y="103.6">P3</text>
<text x="67.6" y="106.1">P4</text>
<text x="102.9" y="106.1">/CTS</text>
<text x="67.4" y="108.7">P7</text>
<text x="67.4" y="113.8">P9</text>
<text x="67.4" y="111.2">P8</text>
<text x="97.8" y="113.8">/RTS /BOOT</text>
<text x="102.9" y="118.8">/RXD</text>
<text x="102.9" y="127.7">TXD</text>
<text x="80.1" y="139.2">ICE_CLK</text>
</g>
<g font-size="2.6" fill="#800000">
<text x="13" y="33.8">100nF</text>
<text x="28.2" y="33.8">100nF</text>
<text x="91.7" y="31.2">100nF</text>
<text x="106.9" y="31.2">100nF</text>
<text x="166.1" y="32.3">10k</text>
<text x="179.3" y="33.8">100nF</text>
<text x="192" y="33.8">100nF</text>
<text x="175.8" y="66">R47 para permitir</text>
<text x="168.9" y="68.1">33k</text>
<text x="175.8" y="68.5">funcionamiento sin PCB0</text>
<text x="204.3" y="67.2">ICE40HX4K-TQ144</text>
<text x="36.7" y="88.8">ICE40HX4K-TQ144</text>
<text x="118" y="91.4">ICE40HX4K-TQ144</text>
<text x="87.5" y="102.5">2k2</text>
<text x="13" y="115.1">100nF</text>
<text x="28.2" y="115.1">100nF</text>
<text x="87.5" y="117.8">2k2</text>
<text x="201.9" y="118.9">33k</text>
<text x="214.5" y="115.5">1N4448HWS</text>
<text x="118.1" y="124">100R</text>
<text x="128.3" y="124">100R</text>
<text x="185.7" y="121.4">100nF</text>
<text x="87.5" y="131.7">2k2</text>
<text x="180.6" y="141.8">100nF</text>
<text x="195.8" y="141.8">100nF</text>
<text x="211.1" y="141.8">100nF</text>
<text x="226.3" y="141.8">100nF</text>
<text x="77.3" y="145.8">ICE_CLK la genera el U7 que funcionará</text>
<text x="77.3" y="148.3">internamente a 48MHz. La salida CLKOUT</text>
<text x="119.6" y="146.8">10uF</text>
<text x="129.8" y="146.8">10uF</text>
<text x="143.4" y="146">ICE40HX4K-TQ144</text>
<text x="77.3" y="150.8">que se conecta al nodo ICE_CLK podrá</text>
<text x="77.3" y="153.4">dividir esa frecuencia entre 1,2,3,4;</text>
<text x="77.3" y="155.9">lo que nos permitirá elegir la</text>
<text x="77.3" y="158.5">frecuencia que le llega a la FPGA</text>
<text x="77.3" y="161">entre 48MHz, 24MHz, 16MHz, 12MHz...</text>
<text x="36.7" y="172.6">ICE40HX4K-TQ144</text>
</g>
<g font-size="2.5" fill="#000080">
<text x="241.8" y="172.6">10:10:41</text>
<text x="165.2" y="174.6">G4: Andrés, Iván, Lucía, Víctor R, Alonso</text>
<text x="210.9" y="174.6">REV:</text>
</g>
<g font-size="2.4" fill="#000080">
<text x="15.6" y="3.4">A</text>
<text x="40.5" y="3.6">B</text>
<text x="65.3" y="3.6">C</text>
<text x="90.2" y="3.6">D</text>
<text x="115.2" y="3.6">E</text>
<text x="140.1" y="3.6">F</text>
<text x="164.8" y="3.6">G</text>
<text x="189.8" y="3.6">H</text>
<text x="214.9" y="3.6">J</text>
<text x="239.6" y="3.6">K</text>
<text x="15.6" y="178.7">A</text>
<text x="40.5" y="178.7">B</text>
<text x="65.3" y="178.7">C</text>
<text x="90.2" y="178.7">D</text>
<text x="115.2" y="178.7">E</text>
<text x="140.1" y="178.7">F</text>
<text x="164.8" y="178.7">G</text>
<text x="189.8" y="178.7">H</text>
<text x="214.9" y="178.7">J</text>
<text x="239.6" y="178.7">K</text>
</g>
</svg>
